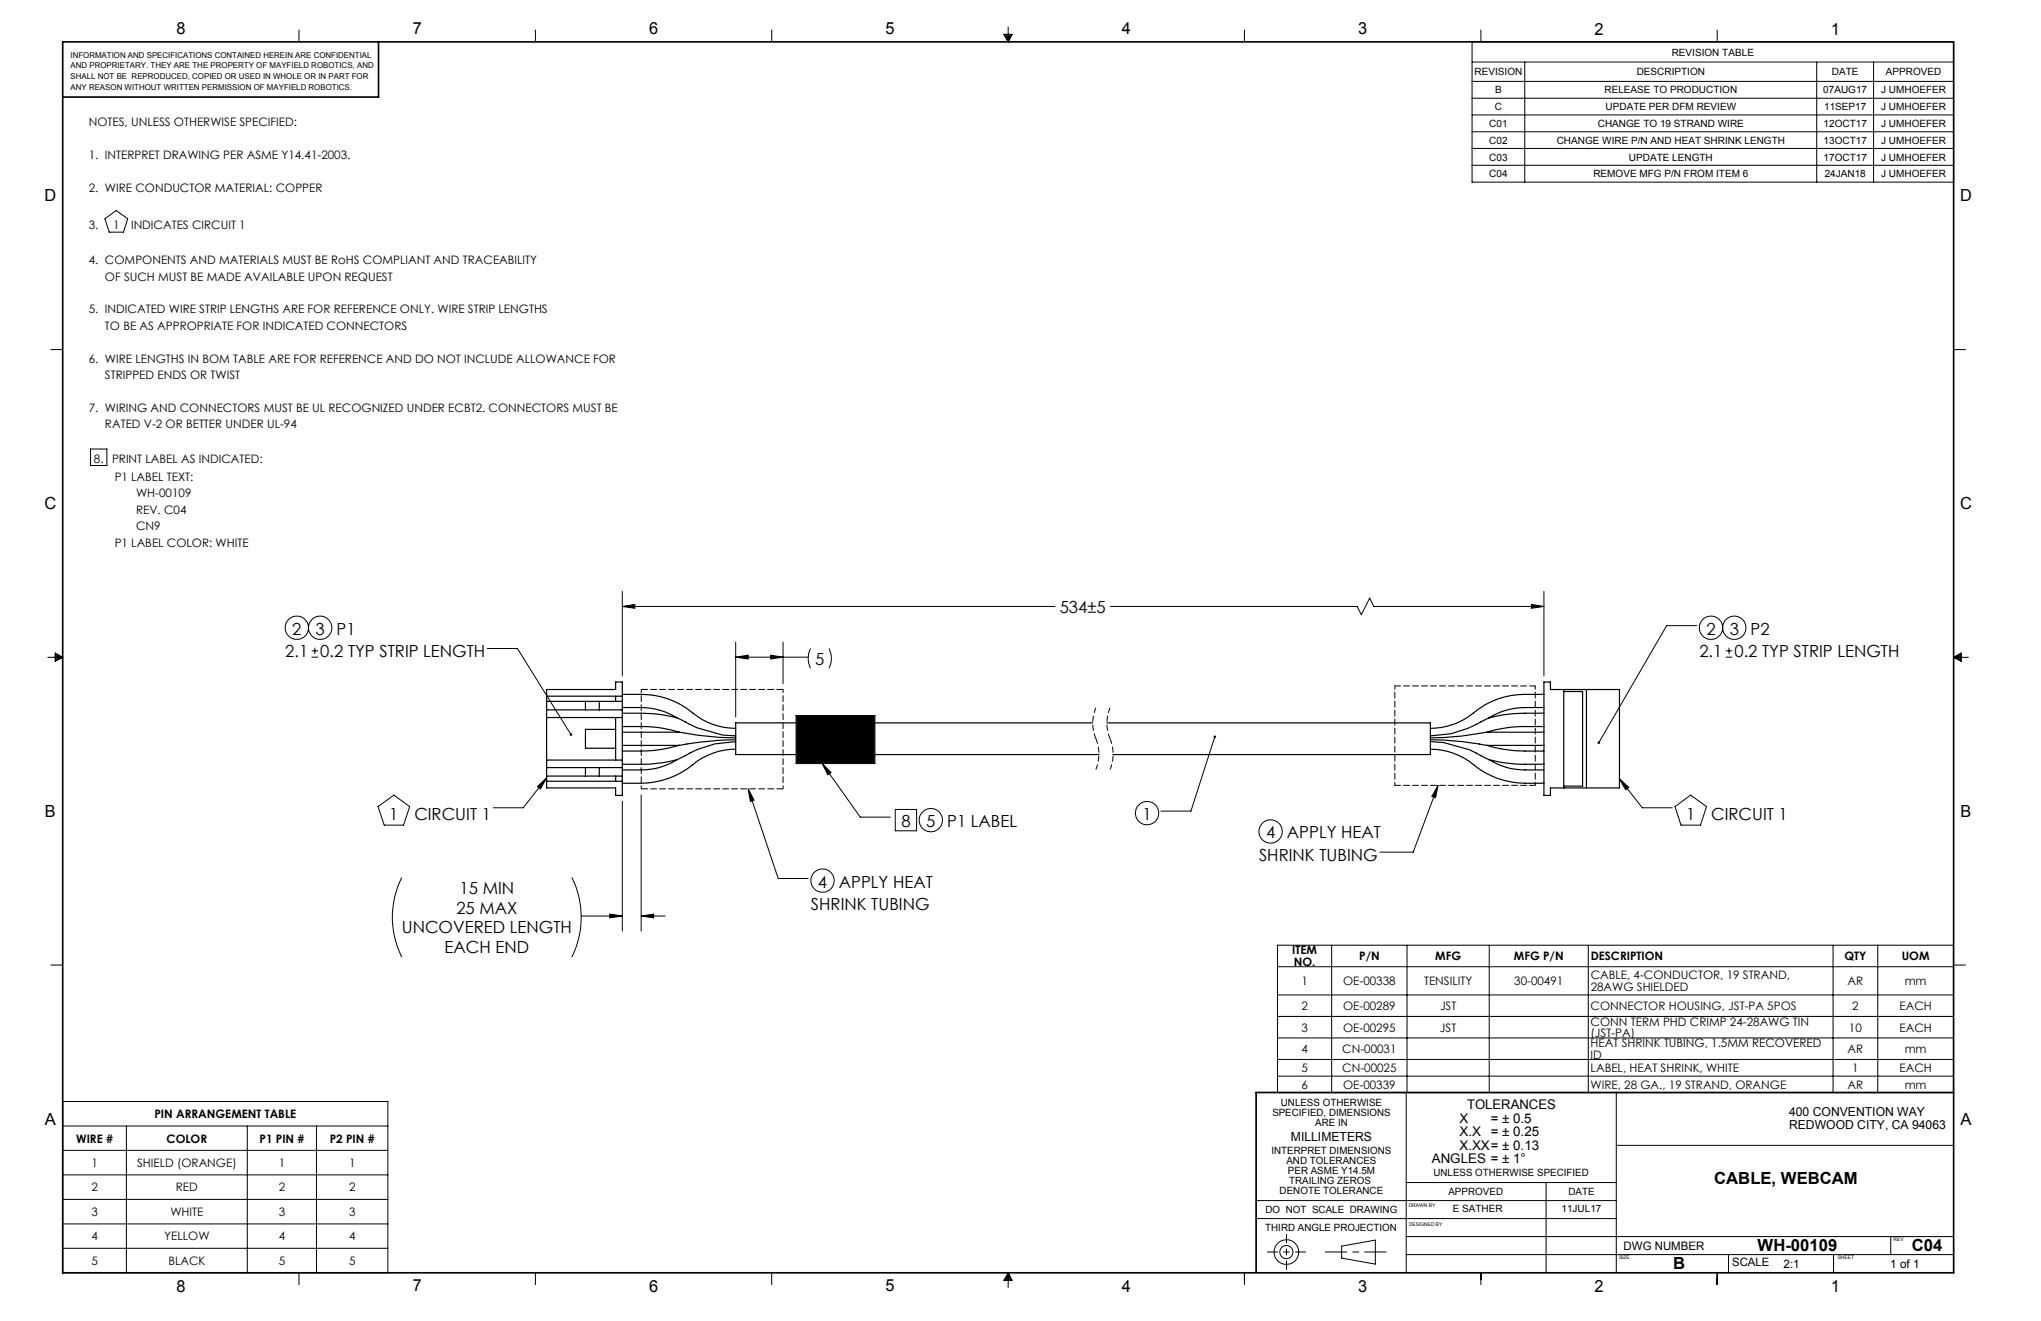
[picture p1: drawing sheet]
<svg xmlns="http://www.w3.org/2000/svg" width="432mm" height="279mm" viewBox="0 0 432 279" stroke-linecap="round" stroke-linejoin="round" font-family="sans-serif">
<g fill="none" stroke="#000" stroke-width=".21">
<path d="M63.3 6.4v2.5M113.3 6.4v2.5M163.3 6.4v2.5M212.4 7.3h1.7l-.8 1.6zM212.7 7.3l.6 1.6M213 7.3l.3 1.6M213.3 5.7v3.2M213.5 7.3l-.2 1.6M213.9 7.3l-.6 1.6M263.3 6.4v2.5M311.4 8.9h101.9v29.6h-101.9zM311.4 13.1h101.9"/>
<path d="M311.4 17.2h101.9M313.3 6.4v2.5M322.6 13.1v25.4M363.3 6.4v2.5M384.4 13.1v25.4M396.4 13.1v25.4M311.4 20.8h101.9M311.4 24.3h101.9M311.4 27.9h101.9M311.4 31.4h101.9M311.4 35h101.9M22.2 46.3l2.4-1.8 2.4 1.8-.9 2.8h-3z"/>
<path d="M10.8 73.9h2.5M413.3 73.9h2.5M19.2 95h3.4v3.5h-3.4zM10.1 139h3.2M11.7 138.1l1.6 .9-1.6 .9zM11.7 138.4l1.6 .6M11.7 138.7l1.6 .3M13.3 139l-1.6 .6M13.3 139l-1.6 .3M65.9 139h1.4M65.9 137.7h1.4M66.6 137v1.3"/>
<path d="M103.1 137.2h6.4l11.3 18.2M131.7 128.3l2.6-.5v.9zM131.7 125.1v17.9M131.7 128.3h91.5M155.6 139l2.7-.4v.8zM155.6 139h15.4M155.6 135.8v15.8M163 138.6l2.7 .4-2.7 .4zM165.7 135.8v8.8M171.5 137.2a4.7 4.7 0 0 0 0 4.2M175.4 137.2a4.7 4.7 0 0 1 0 4.2M234.9 128.3h52.2l.9 1.7 1.8-3.5 .9 1.8h35.9"/>
<path d="M324 127.8l2.6 .5-2.6 .4zM326.6 125.1v17.9M359 132.3h-6.4l-14.4 24.8M365.1 139h1.4M365.1 137.7h1.4M365.8 137v1.3M413.3 139h3.2M413.3 139l1.6-.9v1.8zM413.3 139l1.6 .6M413.3 139l1.6 .3M414.9 138.4l-1.6 .6M414.9 138.7l-1.6 .3"/>
<path d="M168.4 151.3h16.7v10.2h-16.7zM257 155.9l-5 15.7h-6.4M80 170.6l3.3-2.4 3.4 2.4-1.3 3.9h-4.1zM113.7 166.4l1.9-1.9-1.3 2.4zM115.6 164.5l-4.9 6.4h-6.3M131.7 169.5v27.4M135.6 168.1v28.8M158.3 166.9l6.3 18.9h6.4M158.3 166.9l1.2 2.3-.7 .3zM174 161.5l1.8 1.9-.6 .5zM174 161.5l8 11.3h6.3M189.4 171.2h4.5v4.5h-4.5z"/>
<path d="M304.2 166.1l-5.2 14.1h-7.1M304.2 166.1l-.5 2.6-.8-.2zM342.6 164.7l4.9 6.2h6.3M342.6 164.7l2 1.8-.7 .5zM354.4 170.6l3.3-2.4 3.3 2.4-1.2 3.9h-4.2zM85 185.6a18.9 18.9 0 0 0 0 16.8M121 185.6a18.6 18.6 0 0 1 0 16.8M123 193.7h8.7M129 193.3l2.7 .4-2.7 .4zM135.6 193.7l2.7-.4v.8zM135.6 193.7h5.1M270.3 199.9h143v31.2h-143z"/>
<path d="M281.7 199.9v31.2M297.7 199.9v31.2M315.1 199.9v31.2M336 199.9v31.2M387.8 199.9v31.2M397.3 199.9v31.2M10.8 204.1h2.5M270.3 204.5h143M270.3 210.4h143M270.3 215h143M270.3 219.5h143M413.3 204.1h2.5"/>
<path d="M13.3 233h68.8v36.2h-68.8zM13.3 238.2h68.8M26.7 238.2v31M52.3 238.2v31M67 238.2v31M270.3 224.1h143M270.3 227.6h143M297.5 231.1v38.1M341.9 231.1v38.1M13.3 243.3h68.8M13.3 248.5h68.8M13.3 253.7h68.8"/>
<path d="M13.3 258.9h68.8M265.7 257.7h76.2M265.7 253.9h76.2M297.5 250.1h44.4M327.1 250.1v19.1M341.9 242.3h71.4M13.3 264h68.8M63.3 269.2v2.5M113.3 269.2v2.5M163.3 269.2v2.5M213.3 269.2v3.1M213.3 269.2l.8 1.6h-1.7z"/>
<path d="M213.3 269.2l-.6 1.6M213.3 269.2l-.3 1.6M213.3 269.2l.6 1.6M213.3 269.2l.2 1.6M263.3 269.2v2.5M283.8 263.6l7.2-1.3v5.1l-7.2-1.3zM297.5 265.4h115.8M297.5 261.5h115.8M313.3 269.2v2.5M363.3 269.2v2.5M365.7 265.4v3.8M387.9 265.4v3.8"/>
<path d="M400 261.5v3.9M413.3 263.6v5.6"/>
<circle cx="62.8" cy="132.8" r="2.47"/>
<circle cx="67.7" cy="132.8" r="2.48"/>
<circle cx="362" cy="132.8" r="2.47"/>
<circle cx="366.9" cy="132.8" r="2.47"/>
<circle cx="196.9" cy="173.5" r="2.47"/>
<circle cx="242.7" cy="172" r="2.47"/>
<circle cx="268.8" cy="175.9" r="2.46"/>
<circle cx="174" cy="186.3" r="2.46"/>
<circle cx="272.2" cy="264.8" r="2.6"/>
<circle cx="272.2" cy="264.8" r="1.38"/>
</g>
<path d="M231.8 149.7a8.5 8.5 0 0 0 0 6.5M231.8 156.2a8.5 8.5 0 0 1 0 6.6M234.8 149.7a8.5 8.5 0 0 0 0 6.5M234.8 156.2a8.5 8.5 0 0 1 0 6.6" fill="none" stroke="#000" stroke-width=".21" stroke-dasharray="1.3 .6" stroke-dashoffset=".1" stroke-linecap="butt"/>
<path d="M293.2 264.8h-12.8" fill="none" stroke="#000" stroke-width=".21" stroke-dasharray="15.2 1.3 1.3 1.3" stroke-dashoffset="10.7"/>
<path d="M276.2 264.8h-8.1" fill="none" stroke="#000" stroke-width=".21" stroke-dasharray="15.2 1.3 1.3 1.3" stroke-dashoffset="13.1"/>
<path d="M272.2 268.5v-7.4" fill="none" stroke="#000" stroke-width=".21" stroke-dasharray="15.2 1.3 1.3 1.3" stroke-dashoffset="13.4"/>
<path d="M13.3 8.9h400v260.3h-400zM80.1 8.9v11.6h-66.8M413.3 231.1h-147.6v38.1" fill="none" stroke="#000" stroke-width=".35"/>
<path d="M135.7 145.8h30M135.7 166.8h30" fill="none" stroke="#000" stroke-width=".21" stroke-dasharray="1.3 .6" stroke-dashoffset="-.1"/>
<path d="M135.7 145.8v21M165.7 145.8v21M295.1 145.1v21M324.8 145.1v21" fill="none" stroke="#000" stroke-width=".21" stroke-dasharray="1.3 .6" stroke-dashoffset=".6"/>
<path d="M295.1 145.1h29.7M295.1 166.1h29.7" fill="none" stroke="#000" stroke-width=".21" stroke-dasharray="1.3 .6" stroke-dashoffset=".1"/>
<g fill="#000">
<path d="M131.7 128.3l2.6-.5v.9zM324 127.8l2.6 .5-2.6 .4zM135.6 193.7l2.7-.4v.8zM129 193.3l2.7 .4-2.7 .4zM155.6 139l2.7-.4v.8zM163 138.6l2.7 .4-2.7 .4z"/>
<path d="M120.6 155.2l-.1 .3 .4 .1-.1-.2 .1 .2 .2-.2-.1-.2zM338 157v.3l.2-.2-.1 .2a.26 .26 0 0 0 .4-.1 .26 .26 0 0 0-.1-.4 .26 .26 0 0 0-.4 .2zM113.7 166.4l1.9-1.9-1.3 2.4zM342.6 164.7l2 1.8-.7 .5zM174 161.5l1.8 1.9-.6 .5zM256.9 155.6a.27 .27 0 0 0-.1 .4 .27 .27 0 0 0 .4 0 .27 .27 0 0 0-.1-.4l-.1 .3 .1-.3zM158.3 166.9l1.2 2.3-.8 .3zM304.2 166.1l-.5 2.6-.8-.2z"/>
</g>
<g fill="none" stroke="#000" stroke-width=".25">
<path d="M115.6 145.8h14.6v-1.5h1.5v23.9h-1.5v-1.5h-14.6zM115.6 151.8h16.1M115.6 148.3h16.1M115.6 150.1h16.1M115.6 147.2h16.1M123.9 148.3v1.8M126.8 148.3v1.8M130.2 147.2v1.1M130.2 151.8v9M130.2 154.3h-6.3v4h6.3M131.7 146.9a25.1 25.1 0 0 1 9.7 .9 19.2 19.2 0 0 1 6.1 3.7 14.2 14.2 0 0 0 8.1 2.6M131.7 149.6a25.9 25.9 0 0 1 6.9 .4l1.9 .5 2.7 1.3"/>
<path d="M131.7 153.7h3.9a26.1 26.1 0 0 1 8.1 1.2M131.7 150.8h3.9a29.7 29.7 0 0 1 7.6 1M131.7 154.9h12l1.2 .1a56.9 56.9 0 0 0 10.7 1.1M131.7 157.7h12M143.3 151.8l.9 .5a26.9 26.9 0 0 0 8.7 3.2l2.7 .1M143.7 157.6a27.6 27.6 0 0 1-8.1 1.3h-3.9M155.6 158.5a15.1 15.1 0 0 0-10.2 4.1 17.5 17.5 0 0 1-9.8 3.1h-3.9M155.6 156.8a21.6 21.6 0 0 0-10.9 3.2l-1.4 .7M155.6 156.5a65.5 65.5 0 0 0-11.9 1.2M231.2 152.9h-75.6v6.7h76.9M234.2 152.9h68.4v6.7h-67.1M302.6 158.5a15.1 15.1 0 0 1 10.3 4.1 17.2 17.2 0 0 0 9.7 3.1h4"/>
<path d="M302.6 156.8l2.8 .3a25.3 25.3 0 0 1 8.7 3.1l.9 .5M302.6 156.5a81.6 81.6 0 0 1 11.9 1.1l.1 .1M314.6 154.9l-.9 .1a60.1 60.1 0 0 1-11.1 1.1M314.6 154.9h12M326.6 146.9a25.4 25.4 0 0 0-9.8 .9 18.6 18.6 0 0 0-6 3.7 14.2 14.2 0 0 1-8.2 2.6M326.6 149.6a26 26 0 0 0-6.9 .4l-2 .5-2.6 1.3M326.6 153.7h-4a27 27 0 0 0-7.9 1.1M326.6 150.8h-4a26.1 26.1 0 0 0-7.9 1.2l-1.1 .5a23.2 23.2 0 0 1-11 3.1M326.6 157.7h-12a29.2 29.2 0 0 0 8 1.2h4M326.6 144.3h1.4v1.5h14.6v20.9h-14.6v1.5h-1.4zM330.8 145.8v20.9M330.8 146.3h4v20h-4"/>
<path d="M335.6 145.8v20.9M115.6 160.8h16.1M115.6 162.3h16.1M115.6 164.1h16.1M115.6 165.2h16.1M123.9 162.3v1.8M126.8 162.3v1.8M130.2 164.1v1.1M143.2 160.7a14.1 14.1 0 0 1-7.6 2.1h-3.9M143.2 160.7a31.9 31.9 0 0 1-7.6 .9h-3.9M315.1 160.7a31.3 31.3 0 0 0 7.5 .9h4M315.1 160.7a14.1 14.1 0 0 0 7.5 2.1h4"/>
</g>
<path d="M168.4 151.3v10.2h16.7v-10.2zM168.4 151.3v10.2h16.7v-10.2zM168.4 151.3v10.2h16.7v-10.2z" fill-rule="evenodd" fill="#000"/>
<g font-size="3.5">
<text x="37.3" y="7.3">8</text>
<text x="87.3" y="7.3">7</text>
<text x="137.3" y="7.3">6</text>
<text x="187.3" y="7.3">5</text>
<text x="237.3" y="7.3">4</text>
<text x="287.4" y="7.3">3</text>
<text x="337.4" y="7.3">2</text>
<text x="387.4" y="7.3">1</text>
<text x="9.4" y="42.5">D</text>
<text x="414.7" y="42.5">D</text>
<text x="9.4" y="107.6">C</text>
<text x="414.7" y="107.7">C</text>
<text x="224.2" y="129.6">534±5</text>
<text x="61.8" y="134.3">2</text>
<text x="66.8" y="134.3">3 P1</text>
<text x="361" y="134.2">2</text>
<text x="366" y="134.2">3 P2</text>
<text x="60.4" y="139">2.1</text>
<text x="67.8" y="139">0.2 TYP STRIP LENGTH</text>
<text x="172.5" y="140.6">5</text>
<text x="359.5" y="139">2.1</text>
<text x="366.9" y="139">0.2 TYP STRIP LENGTH</text>
<text x="9.5" y="172.7">B</text>
<text x="82.4" y="173.5">1</text>
<text x="87.7" y="173.5">CIRCUIT 1</text>
<text x="241.7" y="173.5">1</text>
<text x="356.7" y="173.5">1</text>
<text x="362" y="173.5">CIRCUIT 1</text>
<text x="414.8" y="172.8">B</text>
<text x="190.7" y="175">8</text>
<text x="196" y="175">5 P1 LABEL</text>
<text x="267.9" y="177.3">4 APPLY HEAT</text>
<text x="266.4" y="182.1">SHRINK TUBING</text>
<text x="97.2" y="189">15 MIN</text>
<text x="173.1" y="187.7">4 APPLY HEAT</text>
<text x="85" y="197.4">UNCOVERED LENGTH</text>
<text x="96.6" y="193.2">25 MAX</text>
<text x="171.6" y="192.5">SHRINK TUBING</text>
<text x="94.1" y="201.6">EACH END</text>
<text x="9.5" y="237.9">A</text>
<text x="414.8" y="237.9">A</text>
<text x="362.7" y="250.5">CABLE, WEBCAM</text>
<text x="354" y="268.5">B</text>
<text x="371.8" y="264.7">WH-00109</text>
<text x="404.5" y="264.6">C04</text>
<text x="37.3" y="273.2">8</text>
<text x="87.3" y="273.1">7</text>
<text x="137.3" y="273.2">6</text>
<text x="187.3" y="273.1">5</text>
<text x="237.3" y="273.2">4</text>
<text x="287.4" y="273.2">3</text>
<text x="337.4" y="273.2">2</text>
<text x="387.4" y="273.2">1</text>
</g>
<g font-size="2.8">
<text x="308.8" y="237.5">X</text>
<text x="310.4" y="234.6">TOLERANCES</text>
<text x="315.4" y="237.5">= ± 0.5</text>
<text x="308.8" y="243.2">X.XX= ± 0.13</text>
<text x="308.8" y="240.3">X.X</text>
<text x="315.4" y="240.3">= ± 0.25</text>
<text x="302.9" y="246.1">ANGLES = ± 1°</text>
</g>
<g font-size="2.6">
<text x="378.5" y="238.9">REDWOOD CITY, CA 94063</text>
<text x="378.5" y="236.1">400 CONVENTION WAY</text>
<text x="273.1" y="241.4">MILLIMETERS</text>
</g>
<g font-size="2.5">
<text x="18.8" y="26.6">NOTES, UNLESS OTHERWISE SPECIFIED:</text>
<text x="18.8" y="33.6">1. INTERPRET DRAWING PER ASME Y14.41-2003.</text>
<text x="18.8" y="40.5">2. WIRE CONDUCTOR MATERIAL: COPPER</text>
<text x="18.8" y="48.5">3.</text>
<text x="23.9" y="48.5">1</text>
<text x="27.7" y="48.5">INDICATES CIRCUIT 1</text>
<text x="18.8" y="55.9">4. COMPONENTS AND MATERIALS MUST BE RoHS COMPLIANT AND TRACEABILITY</text>
<text x="22.2" y="59.4">OF SUCH MUST BE MADE AVAILABLE UPON REQUEST</text>
<text x="18.8" y="66.3">5. INDICATED WIRE STRIP LENGTHS ARE FOR REFERENCE ONLY. WIRE STRIP LENGTHS</text>
<text x="22.2" y="69.8">TO BE AS APPROPRIATE FOR INDICATED CONNECTORS</text>
<text x="18.8" y="76.7">6. WIRE LENGTHS IN BOM TABLE ARE FOR REFERENCE AND DO NOT INCLUDE ALLOWANCE FOR</text>
<text x="22.2" y="80.2">STRIPPED ENDS OR TWIST</text>
<text x="18.8" y="87.1">7. WIRING AND CONNECTORS MUST BE UL RECOGNIZED UNDER ECBT2. CONNECTORS MUST BE</text>
<text x="22.2" y="90.6">RATED V-2 OR BETTER UNDER UL-94</text>
<text x="19.9" y="97.9">8.</text>
<text x="23.7" y="97.9">PRINT LABEL AS INDICATED:</text>
<text x="24.3" y="101.7">P1 LABEL TEXT:</text>
<text x="28.8" y="105.2">WH-00109</text>
<text x="28.8" y="108.7">REV. C04</text>
<text x="28.8" y="112.1">CN9</text>
<text x="24.3" y="115.6">P1 LABEL COLOR: WHITE</text>
<text x="273.4" y="201.9">ITEM</text>
<text x="287.5" y="203.1">P/N</text>
<text x="303.6" y="203.1">MFG</text>
<text x="320.3" y="203.1">MFG P/N</text>
<text x="336.5" y="203.1">DESCRIPTION</text>
<text x="390.2" y="203.1">QTY</text>
<text x="402.3" y="203.1">UOM</text>
<text x="273.7" y="204.3">NO.</text>
<text x="275.3" y="208.4">1</text>
<text x="284.2" y="208.4">OE-00338</text>
<text x="301.3" y="208.4">TENSILITY</text>
<text x="320.4" y="208.4">30-00491</text>
<text x="336.5" y="207.1">CABLE, 4-CONDUCTOR, 19 STRAND,</text>
<text x="336.5" y="209.6">28AWG SHIELDED</text>
<text x="390.9" y="208.4">AR</text>
<text x="403" y="208.4">mm</text>
<text x="275.3" y="213.6">2</text>
<text x="284.2" y="213.6">OE-00289</text>
<text x="304.7" y="213.6">JST</text>
<text x="336.5" y="213.6">CONNECTOR HOUSING, JST-PA 5POS</text>
<text x="391.9" y="213.6">2</text>
<text x="401.9" y="213.6">EACH</text>
<text x="275.3" y="218.2">3</text>
<text x="284.1" y="218.2">OE-00295</text>
<text x="304.6" y="218.2">JST</text>
<text x="336.5" y="216.9">CONN TERM PHD CRIMP 24-28AWG TIN</text>
<text x="336.5" y="219.4">(JST-PA)</text>
<text x="336.5" y="221.5">HEAT SHRINK TUBING, 1.5MM RECOVERED</text>
<text x="391.2" y="218.2">10</text>
<text x="401.9" y="218.2">EACH</text>
<text x="275.3" y="222.7">4</text>
<text x="275.3" y="226.8">5</text>
<text x="284" y="222.7">CN-00031</text>
<text x="284" y="226.8">CN-00025</text>
<text x="336.5" y="224">ID</text>
<text x="336.5" y="226.8">LABEL, HEAT SHRINK, WHITE</text>
<text x="390.9" y="222.7">AR</text>
<text x="391.9" y="226.8">1</text>
<text x="401.9" y="226.8">EACH</text>
<text x="403" y="222.7">mm</text>
<text x="275.3" y="230.3">6</text>
<text x="284.1" y="230.3">OE-00339</text>
<text x="336.5" y="230.3">WIRE, 28 GA., 19 STRAND, ORANGE</text>
<text x="390.9" y="230.3">AR</text>
<text x="403" y="230.3">mm</text>
<text x="32.7" y="236.5">PIN ARRANGEMENT TABLE</text>
<text x="16.1" y="241.7">WIRE #</text>
<text x="35.2" y="241.7">COLOR</text>
<text x="54.9" y="241.7">P1 PIN #</text>
<text x="69.8" y="241.7">P2 PIN #</text>
<text x="19.3" y="246.8">1</text>
<text x="29" y="246.8">SHIELD (ORANGE)</text>
<text x="59" y="246.8">1</text>
<text x="73.8" y="246.8">1</text>
<text x="19.3" y="252">2</text>
<text x="19.3" y="257.2">3</text>
<text x="36.1" y="257.2">WHITE</text>
<text x="37.2" y="252">RED</text>
<text x="59" y="252">2</text>
<text x="59" y="257.2">3</text>
<text x="73.8" y="252">2</text>
<text x="73.8" y="257.2">3</text>
<text x="19.3" y="262.4">4</text>
<text x="34.8" y="262.4">YELLOW</text>
<text x="59" y="262.4">4</text>
<text x="73.8" y="262.4">4</text>
<text x="19.3" y="267.5">5</text>
<text x="35.6" y="267.5">BLACK</text>
<text x="59" y="267.5">5</text>
<text x="73.8" y="267.5">5</text>
<text x="343.5" y="264.3">DWG NUMBER</text>
<text x="377.3" y="268.1">2:1</text>
<text x="399.9" y="268.1">1 of 1</text>
</g>
<text font-size="2.4" x="366.5" y="267.8">SCALE</text>
<g font-size="2.1">
<text x="353.7" y="11.8">REVISION TABLE</text>
<text x="312" y="15.9">REVISION</text>
<text x="346.3" y="15.9">DESCRIPTION</text>
<text x="387.6" y="15.9">DATE</text>
<text x="399" y="15.9">APPROVED</text>
<text x="316.3" y="23.3">C</text>
<text x="316.3" y="19.8">B</text>
<text x="339.4" y="19.8">RELEASE TO PRODUCTION</text>
<text x="339.7" y="23.3">UPDATE PER DFM REVIEW</text>
<text x="385.7" y="19.8">07AUG17</text>
<text x="385.9" y="23.3">11SEP17</text>
<text x="398" y="19.8">J UMHOEFER</text>
<text x="398" y="23.3">J UMHOEFER</text>
<text x="315.1" y="26.9">C01</text>
<text x="338" y="26.9">CHANGE TO 19 STRAND WIRE</text>
<text x="385.8" y="26.9">12OCT17</text>
<text x="398" y="26.9">J UMHOEFER</text>
<text x="315.1" y="30.4">C02</text>
<text x="315.1" y="34">C03</text>
<text x="329.3" y="30.4">CHANGE WIRE P/N AND HEAT SHRINK LENGTH</text>
<text x="344.6" y="34">UPDATE LENGTH</text>
<text x="385.8" y="30.4">13OCT17</text>
<text x="385.8" y="34">17OCT17</text>
<text x="398" y="30.4">J UMHOEFER</text>
<text x="398" y="34">J UMHOEFER</text>
<text x="315.1" y="37.5">C04</text>
<text x="337.1" y="37.5">REMOVE MFG P/N FROM ITEM 6</text>
<text x="386" y="37.5">24JAN18</text>
<text x="398" y="37.5">J UMHOEFER</text>
<text x="269.2" y="236.1">SPECIFIED, DIMENSIONS</text>
<text x="271" y="234">UNLESS OTHERWISE</text>
<text x="278.2" y="238.3">ARE IN</text>
<text x="269" y="244">INTERPRET DIMENSIONS</text>
<text x="272.2" y="246.1">AND TOLERANCES</text>
<text x="272.5" y="248.2">PER ASME Y14.5M</text>
<text x="272.8" y="250.4">TRAILING ZEROS</text>
<text x="303.3" y="248.8">UNLESS OTHERWISE SPECIFIED</text>
<text x="267.7" y="256.6">DO NOT SCALE DRAWING</text>
<text x="270.7" y="252.5">DENOTE TOLERANCE</text>
<text x="306.4" y="252.7">APPROVED</text>
<text x="307.3" y="256.4">E SATHER</text>
<text x="330.4" y="256.4">11JUL17</text>
<text x="331.8" y="252.7">DATE</text>
<text x="267.7" y="260.3">THIRD ANGLE PROJECTION</text>
</g>
<g font-size="1.7">
<text x="14.9" y="12.2">INFORMATION AND SPECIFICATIONS CONTAINED HEREIN ARE CONFIDENTIAL</text>
<text x="14.9" y="14.5">AND PROPRIETARY. THEY ARE THE PROPERTY OF MAYFIELD ROBOTICS, AND</text>
<text x="14.9" y="16.7">SHALL NOT BE REPRODUCED, COPIED OR USED IN WHOLE OR IN PART FOR</text>
<text x="14.9" y="19">ANY REASON WITHOUT WRITTEN PERMISSION OF MAYFIELD ROBOTICS.</text>
</g>
<g font-size="1.1">
<text x="298" y="255.2">DRAWN BY</text>
<text x="298.1" y="259.2">DESIGNED BY</text>
<text x="400.6" y="262.6">REV</text>
<text x="342.5" y="266.3">SIZE</text>
<text x="388.8" y="266.4">SHEET</text>
</g>
</svg>
